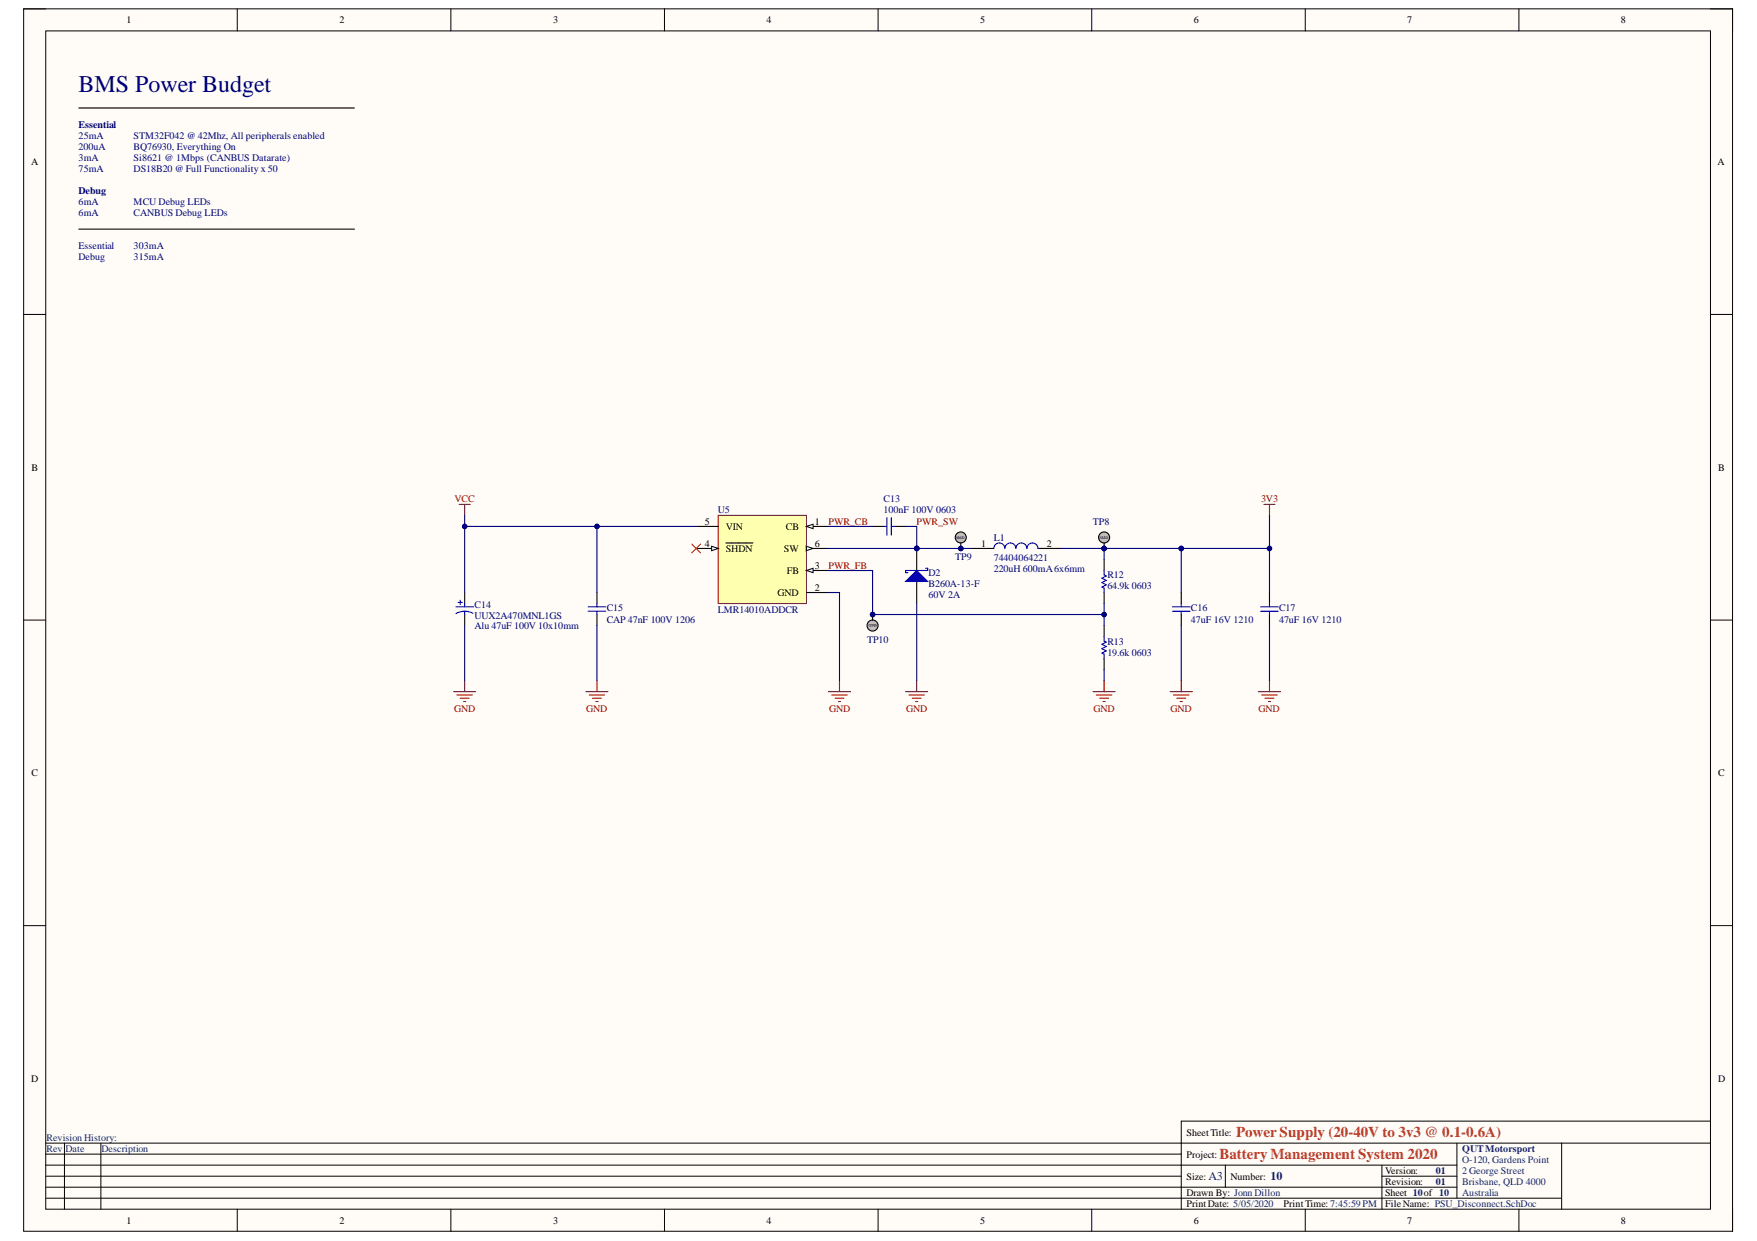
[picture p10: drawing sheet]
<svg xmlns="http://www.w3.org/2000/svg" width="297mm" height="210mm" viewBox="0 0 297 210" stroke-linecap="round" stroke-linejoin="round" font-family="sans-serif">
<path d="M4 1.5h288.9v206.8h-288.9z" fill-rule="evenodd" fill="#fffcf8"/>
<path d="M4 1.5h288.9v206.8h-288.9z" fill="none" stroke="#000" stroke-width=".17"/>
<path d="M7.7 5.2h281.5v199.3h-281.5z" fill-rule="evenodd" fill="#fffcf8"/>
<g fill="none" stroke="#000" stroke-width=".17">
<path d="M4 1.5h3.7M7.7 5.2h281.5v199.3h-281.5zM40.1 1.5v3.7M76.2 1.5v3.7M112.3 1.5v3.7M148.4 1.5v3.7M184.6 1.5v3.7M220.7 1.5v3.7M256.8 1.5v3.7M289.2 1.5h3.7v3.7M4 53.2h3.7M289.2 53.2h3.7"/>
<path d="M4 104.9h3.7M289.2 104.9h3.7M4 156.6h3.7M289.2 156.6h3.7M7.7 193.3h281.5M7.7 197.1h238.6M7.7 195.2h192M7.7 198.9h192M10.9 193.3v11.2M17.1 193.3v11.2M207.2 197.1v3.7M233.6 197.1v7.4"/>
<path d="M233.6 198.9h12.7M246.3 193.3v9.4M264 193.3v11.2M289.2 189.6h-89.5v14.9M7.7 202.7h256.3M7.7 200.8h238.6M40.1 204.5v3.8M76.2 204.5v3.8M112.3 204.5v3.8M148.4 204.5v3.8M184.6 204.5v3.8M220.7 204.5v3.8"/>
<path d="M256.8 204.5v3.8M292.9 204.5v3.8"/>
</g>
<path d="M121.4 87.2h14.9v14.9h-14.9z" fill-rule="evenodd" fill="#ffffb0"/>
<path d="M121.4 87.2h14.9v14.9h-14.9z" fill="none" stroke="#800000" stroke-width=".19"/>
<path d="M117.7 89h3.7M117.7 92.8h3.7" fill="none" stroke="#000" stroke-width=".19"/>
<path d="M120.3 92.4l1.1 .4-1.1 .3z" fill="#f8fcff"/>
<path d="M120.3 92.4l1.1 .4-1.1 .3z" fill="none" stroke="#000" stroke-width=".17"/>
<path d="M122.7 91.8h4.6M136.3 89h3.8" fill="none" stroke="#000" stroke-width=".19"/>
<path d="M136.3 89l1.2-.3v.7z" fill="#f8fcff"/>
<path d="M136.3 89l1.2-.3v.7z" fill="none" stroke="#000" stroke-width=".17"/>
<path d="M136.3 96.5h3.8" fill="none" stroke="#000" stroke-width=".19"/>
<path d="M136.3 96.5l1.2-.4v.8z" fill="#f8fcff"/>
<path d="M136.3 96.5l1.2-.4v.8z" fill="none" stroke="#000" stroke-width=".17"/>
<path d="M136.3 92.8h3.8" fill="none" stroke="#000" stroke-width=".19"/>
<path d="M136.3 92.4l1.2 .4-1.2 .3z" fill="#f8fcff"/>
<path d="M136.3 92.4l1.2 .4-1.2 .3z" fill="none" stroke="#000" stroke-width=".17"/>
<path d="M147.5 89h1.9M151.2 89h1.9M136.3 100.2h3.8" fill="none" stroke="#000" stroke-width=".19"/>
<path d="M77.6 85.3h1.9M78.6 85.3v1.9M76.7 117h3.7M77.2 117.5h2.7M77.8 118.1h1.5M78.4 118.7h.3M78.6 115.1v1.9M140.1 117h3.7M140.6 117.5h2.6M141.2 118.1h1.5M141.7 118.7h.4M141.9 115.1v1.9" fill="none" stroke="#800000" stroke-width=".19"/>
<path d="M149.4 89h.5M149.9 87.5v3M150.7 87.5v3M150.7 89h.5" fill="none" stroke="#00f" stroke-width=".19"/>
<circle cx="155" cy="92.8" r=".37" fill="#000080"/>
<circle cx="155" cy="92.8" r=".37" fill="none" stroke="#000080" stroke-width=".17"/>
<path d="M155 92.8v3.7M155 98.4v3.7" fill="none" stroke="#000" stroke-width=".19"/>
<circle cx="155" cy="92.8" r=".37" fill="#000080"/>
<circle cx="155" cy="92.8" r=".37" fill="none" stroke="#000080" stroke-width=".17"/>
<path d="M153.1 98.4l1.9-1.9 1.8 1.9z" fill="#00f"/>
<path d="M153.1 98.4l1.9-1.9 1.8 1.9zM156.5 96.1h.3v.4h-3.7v.4h.4M186.7 96.5v.7l.3 .2-.7 .4 .7 .4-.7 .3 .7 .4-.7 .4 .4 .2v.7M186.7 107.7v.7l.3 .2-.7 .4 .7 .3-.7 .4 .7 .4-.7 .4 .4 .2v.7M198.2 102.6h3M198.2 103.4h3M199.7 102.1v.5M199.7 103.4v.5M213.1 102.6h3M213.1 103.4h3M214.6 102.1v.5M214.6 103.4v.5" fill="none" stroke="#00f" stroke-width=".19"/>
<g fill="none" stroke="#800000" stroke-width=".19">
<path d="M213.7 85.3h1.9M214.6 85.3v1.9M153.1 117h3.7M153.7 117.5h2.6M154.2 118.1h1.5M154.8 118.7h.4M155 115.1v1.9M184.8 117h3.7M185.4 117.5h2.6M185.9 118.1h1.5M186.5 118.7h.3M186.7 115.1v1.9"/>
<path d="M197.8 117h3.8M198.4 117.5h2.6M199 118.1h1.5M199.5 118.7h.4M199.7 115.1v1.9M212.8 117h3.7M213.3 117.5h2.6M213.9 118.1h1.5M214.4 118.7h.4M214.6 115.1v1.9"/>
</g>
<path d="M186.7 94.6v1.9M186.7 100.2v1.9M186.7 105.8v1.9M186.7 111.4v1.9M199.7 100.2v1.9M199.7 103.9v1.9M214.6 100.2v1.9M214.6 103.9v1.9" fill="none" stroke="#000" stroke-width=".19"/>
<circle cx="186.7" cy="92.8" r=".37" fill="#000080"/>
<circle cx="186.7" cy="92.8" r=".37" fill="none" stroke="#000080" stroke-width=".17"/>
<circle cx="186.7" cy="90.9" r=".93" fill="#c0c0c0"/>
<g fill="none" stroke="#000" stroke-width=".19">
<path d="M186.7 91.8v1"/>
<circle cx="186.7" cy="90.9" r=".93"/>
</g>
<circle cx="186.7" cy="92.8" r=".37" fill="#000080"/>
<circle cx="186.7" cy="92.8" r=".37" fill="none" stroke="#000080" stroke-width=".17"/>
<circle cx="162.4" cy="92.8" r=".37" fill="#000080"/>
<circle cx="162.4" cy="92.8" r=".37" fill="none" stroke="#000080" stroke-width=".17"/>
<circle cx="162.4" cy="90.9" r=".93" fill="#c0c0c0"/>
<g fill="none" stroke="#000" stroke-width=".19">
<path d="M162.4 91.8v1"/>
<circle cx="162.4" cy="90.9" r=".93"/>
</g>
<circle cx="162.4" cy="92.8" r=".37" fill="#000080"/>
<circle cx="162.4" cy="92.8" r=".37" fill="none" stroke="#000080" stroke-width=".17"/>
<path d="M13.3 18.3h46.6M13.3 38.8h46.6M164.3 92.8h3.7M175.5 92.8h3.7" fill="none" stroke="#000" stroke-width=".19"/>
<path d="M168 92.8a.93 .93 0 0 1 1-1 .93 .93 0 0 1 .9 1 .93 .93 0 0 1 .9-1 .93 .93 0 0 1 .9 1 .93 .93 0 0 1 1-1 .93 .93 0 0 1 .9 1 .93 .93 0 0 1 .9-1 .93 .93 0 0 1 1 1" fill="none" stroke="#00f" stroke-width=".19"/>
<circle cx="147.5" cy="103.9" r=".37" fill="#000080"/>
<circle cx="147.5" cy="103.9" r=".37" fill="none" stroke="#000080" stroke-width=".17"/>
<circle cx="147.5" cy="105.8" r=".93" fill="#c0c0c0"/>
<g fill="none" stroke="#000" stroke-width=".19">
<path d="M147.5 103.9v1"/>
<circle cx="147.5" cy="105.8" r=".93"/>
</g>
<circle cx="147.5" cy="103.9" r=".37" fill="#000080"/>
<circle cx="147.5" cy="103.9" r=".37" fill="none" stroke="#000080" stroke-width=".17"/>
<path d="M78.6 100.2v1.9M78.6 103.9v1.9M100.9 100.2v1.9M100.9 103.9v1.9" fill="none" stroke="#000" stroke-width=".19"/>
<path d="M77.1 102.6h2.9M77.4 101.9h.8M77.8 101.5v.8M78.6 103.4l.7 .1 .7 .2M78.6 103.4l-.8 .1-.7 .3M78.6 102.1v.5M78.6 103.4v.5M99.4 102.6h3M99.4 103.4h3M100.9 102.1v.5M100.9 103.4v.5" fill="none" stroke="#00f" stroke-width=".19"/>
<path d="M99.1 117h3.7M99.6 117.5h2.6M100.2 118.1h1.5M100.7 118.7h.4M100.9 115.1v1.9" fill="none" stroke="#800000" stroke-width=".19"/>
<path d="M117 92l1.4 1.5M118.4 92l-1.4 1.5" fill="none" stroke="#f00" stroke-width=".17"/>
<path d="M214.6 87.2v5.6" fill="none" stroke="#000080" stroke-width=".19"/>
<circle cx="214.6" cy="92.8" r=".37" fill="#000080"/>
<circle cx="214.6" cy="92.8" r=".37" fill="none" stroke="#000080" stroke-width=".17"/>
<path d="M117.7 89h-39.1v11.2" fill="none" stroke="#000080" stroke-width=".19"/>
<circle cx="78.6" cy="89" r=".37" fill="#000080"/>
<circle cx="78.6" cy="89" r=".37" fill="none" stroke="#000080" stroke-width=".17"/>
<circle cx="100.9" cy="89" r=".37" fill="#000080"/>
<circle cx="100.9" cy="89" r=".37" fill="none" stroke="#000080" stroke-width=".17"/>
<path d="M140.1 96.5h7.4v7.4h39.2M140.1 100.2h1.8v14.9" fill="none" stroke="#000080" stroke-width=".19"/>
<circle cx="147.5" cy="103.9" r=".37" fill="#000080"/>
<circle cx="147.5" cy="103.9" r=".37" fill="none" stroke="#000080" stroke-width=".17"/>
<circle cx="186.7" cy="103.9" r=".37" fill="#000080"/>
<circle cx="186.7" cy="103.9" r=".37" fill="none" stroke="#000080" stroke-width=".17"/>
<path d="M140.1 92.8h14.9" fill="none" stroke="#000080" stroke-width=".19"/>
<circle cx="155" cy="92.8" r=".37" fill="#000080"/>
<circle cx="155" cy="92.8" r=".37" fill="none" stroke="#000080" stroke-width=".17"/>
<path d="M140.1 89h7.4M153.1 89h1.9v3.8" fill="none" stroke="#000080" stroke-width=".19"/>
<circle cx="155" cy="92.8" r=".37" fill="#000080"/>
<circle cx="155" cy="92.8" r=".37" fill="none" stroke="#000080" stroke-width=".17"/>
<path d="M155 92.8h9.3" fill="none" stroke="#000080" stroke-width=".19"/>
<circle cx="155" cy="92.8" r=".37" fill="#000080"/>
<circle cx="155" cy="92.8" r=".37" fill="none" stroke="#000080" stroke-width=".17"/>
<circle cx="162.4" cy="92.8" r=".37" fill="#000080"/>
<circle cx="162.4" cy="92.8" r=".37" fill="none" stroke="#000080" stroke-width=".17"/>
<path d="M179.2 92.8h20.5" fill="none" stroke="#000080" stroke-width=".19"/>
<circle cx="199.7" cy="92.8" r=".37" fill="#000080"/>
<circle cx="199.7" cy="92.8" r=".37" fill="none" stroke="#000080" stroke-width=".17"/>
<circle cx="186.7" cy="92.8" r=".37" fill="#000080"/>
<circle cx="186.7" cy="92.8" r=".37" fill="none" stroke="#000080" stroke-width=".17"/>
<path d="M199.7 92.8h14.9v7.4" fill="none" stroke="#000080" stroke-width=".19"/>
<circle cx="199.7" cy="92.8" r=".37" fill="#000080"/>
<circle cx="199.7" cy="92.8" r=".37" fill="none" stroke="#000080" stroke-width=".17"/>
<circle cx="214.6" cy="92.8" r=".37" fill="#000080"/>
<circle cx="214.6" cy="92.8" r=".37" fill="none" stroke="#000080" stroke-width=".17"/>
<path d="M78.6 87.2v1.8M78.6 105.8v9.3" fill="none" stroke="#000080" stroke-width=".19"/>
<circle cx="78.6" cy="89" r=".37" fill="#000080"/>
<circle cx="78.6" cy="89" r=".37" fill="none" stroke="#000080" stroke-width=".17"/>
<path d="M100.9 89v11.2M100.9 105.8v9.3" fill="none" stroke="#000080" stroke-width=".19"/>
<circle cx="100.9" cy="89" r=".37" fill="#000080"/>
<circle cx="100.9" cy="89" r=".37" fill="none" stroke="#000080" stroke-width=".17"/>
<path d="M155 102.1v13M186.7 102.1v3.7M186.7 113.3v1.8" fill="none" stroke="#000080" stroke-width=".19"/>
<circle cx="186.7" cy="103.9" r=".37" fill="#000080"/>
<circle cx="186.7" cy="103.9" r=".37" fill="none" stroke="#000080" stroke-width=".17"/>
<path d="M186.7 92.8v1.8" fill="none" stroke="#000080" stroke-width=".19"/>
<circle cx="186.7" cy="92.8" r=".37" fill="#000080"/>
<circle cx="186.7" cy="92.8" r=".37" fill="none" stroke="#000080" stroke-width=".17"/>
<path d="M199.7 92.8v7.4M199.7 105.8v9.3" fill="none" stroke="#000080" stroke-width=".19"/>
<circle cx="199.7" cy="92.8" r=".37" fill="#000080"/>
<circle cx="199.7" cy="92.8" r=".37" fill="none" stroke="#000080" stroke-width=".17"/>
<path d="M214.6 105.8v9.3" fill="none" stroke="#000080" stroke-width=".19"/>
<text font-size="4.1" fill="#000080" x="13.3" y="15.6">BMS Power Budget</text>
<g font-size="2.5" fill="#cc4125">
<text x="206.2" y="196">Battery Management System 2020</text>
<text x="209" y="192.3">Power Supply (20-40V to 3v3 @ 0.1-0.6A)</text>
</g>
<g font-size="2" fill="#073763">
<text x="204.3" y="199.6">A3</text>
<text x="214.8" y="199.6">10</text>
</g>
<g font-size="1.7">
<text x="21.4" y="3.9">1</text>
<text x="57.4" y="3.9">2</text>
<text x="93.5" y="3.9">3</text>
<text x="129.6" y="3.9">4</text>
<text x="165.7" y="3.9">5</text>
<text x="201.9" y="3.9">6</text>
<text x="237.9" y="3.9">7</text>
<text x="274" y="3.9">8</text>
<text x="5.2" y="27.9">A</text>
<text x="290.4" y="27.9">A</text>
<text x="5.3" y="79.6">B</text>
<text x="290.5" y="79.6">B</text>
<text x="119.2" y="88.7">5</text>
<text x="122.7" y="89.6">VIN</text>
<text x="132.9" y="89.6">CB</text>
<text x="137.8" y="88.7">1</text>
<text x="119.2" y="92.4">4</text>
<text x="122.7" y="93.4">SHDN</text>
<text x="132.5" y="93.4">SW</text>
<text x="137.8" y="92.4">6</text>
<text x="165.9" y="92.4">1</text>
<text x="177" y="92.4">2</text>
<text x="131.4" y="100.8">GND</text>
<text x="133" y="97.1">FB</text>
<text x="137.8" y="96.2">3</text>
<text x="137.8" y="99.9">2</text>
<text x="5.3" y="131.3">C</text>
<text x="290.5" y="131.3">C</text>
<text x="5.2" y="182.9">D</text>
<text x="290.5" y="182.9">D</text>
<text x="200.6" y="195.8">Project:</text>
<text x="200.6" y="192.1">SheetTitle:</text>
<text x="200.6" y="199.5">Size:</text>
<text x="200.6" y="202.3">Drawn By: Jonn Dillon</text>
<text x="208" y="199.5">Number:</text>
<text x="234.2" y="200.4">Revision:</text>
<text x="234.2" y="202.3">Sheet 10of 10</text>
<text x="234.2" y="198.6">Version:</text>
<text x="21.4" y="207">1</text>
<text x="57.4" y="207">2</text>
<text x="93.5" y="207">3</text>
<text x="129.6" y="207">4</text>
<text x="165.7" y="207">5</text>
<text x="200.6" y="204.2">PrintDate: 5/05/2020</text>
<text x="201.9" y="207">6</text>
<text x="217" y="204.2">PrintTime: 7:45:59 PM</text>
<text x="234.2" y="204.2">FileName: PSU_Disconnect.SchDoc</text>
<text x="237.9" y="207">7</text>
<text x="274" y="207">8</text>
</g>
<g font-size="1.7" fill="#000080">
<text x="13.3" y="23.5">25mA</text>
<text x="13.3" y="21.6">Essential</text>
<text x="22.6" y="23.5">STM32F042 @ 42Mhz, All peripherals enabled</text>
<text x="13.3" y="25.4">200uA</text>
<text x="13.3" y="27.2">3mA</text>
<text x="13.3" y="29.1">75mA</text>
<text x="22.6" y="25.4">BQ76930, Everything On</text>
<text x="22.6" y="27.2">Si8621 @ 1Mbps (CANBUS Datarate)</text>
<text x="22.6" y="29.1">DS18B20 @ Full Functionality x 50</text>
<text x="13.3" y="34.7">6mA</text>
<text x="13.3" y="32.8">Debug</text>
<text x="22.6" y="34.7">MCU Debug LEDs</text>
<text x="13.3" y="36.5">6mA</text>
<text x="22.6" y="36.5">CANBUS Debug LEDs</text>
<text x="13.3" y="42.1">Essential</text>
<text x="13.3" y="44">Debug</text>
<text x="22.6" y="42.1">303mA</text>
<text x="22.6" y="44">315mA</text>
<text x="121.4" y="86.8">U5</text>
<text x="149.4" y="84.9">C13</text>
<text x="149.4" y="86.8">100nF 100V 0603</text>
<text x="184.8" y="88.7">TP8</text>
<text x="161.5" y="94.6">TP9</text>
<text x="168" y="91.5">L1</text>
<text x="168" y="94.8">74404064221</text>
<text x="157" y="97.4">D2</text>
<text x="157" y="99.3">B260A-13-F</text>
<text x="157" y="101.1">60V 2A</text>
<text x="168" y="96.7">220uH 600mA6x6mm</text>
<text x="187.2" y="97.8">R12</text>
<text x="187.2" y="99.6">64.9k 0603</text>
<text x="80.2" y="102.8">C14</text>
<text x="80.2" y="104.7">UUX2A470MNL1GS</text>
<text x="80.2" y="106.4">Alu 47uF 100V 10x10mm</text>
<text x="102.6" y="103.3">C15</text>
<text x="102.6" y="105.3">CAP 47nF 100V 1206</text>
<text x="121.4" y="103.6">LMR14010ADDCR</text>
<text x="201.3" y="103.3">C16</text>
<text x="201.3" y="105.3">47uF 16V 1210</text>
<text x="216.2" y="103.3">C17</text>
<text x="216.2" y="105.3">47uF 16V 1210</text>
<text x="146.6" y="108.8">TP10</text>
<text x="187.2" y="109">R13</text>
<text x="187.2" y="110.9">19.6k 0603</text>
</g>
<g font-size="1.7" fill="#800000">
<text x="76.8" y="84.9">VCC</text>
<text x="140.1" y="88.7">PWR_CB</text>
<text x="155" y="88.7">PWR_SW</text>
<text x="213.2" y="84.9">3V3</text>
<text x="140.1" y="96.2">PWR_FB</text>
<text x="76.8" y="120.3">GND</text>
<text x="99.1" y="120.3">GND</text>
<text x="140.2" y="120.3">GND</text>
<text x="153.2" y="120.3">GND</text>
<text x="184.8" y="120.3">GND</text>
<text x="197.9" y="120.3">GND</text>
<text x="212.8" y="120.3">GND</text>
</g>
<g font-size="1.7" fill="#073763">
<text x="7.9" y="194.9">Rev</text>
<text x="7.9" y="193">Revision History:</text>
<text x="11.1" y="194.9">Date</text>
<text x="17.2" y="194.9">Description</text>
<text x="247.2" y="194.9">QUTMotorsport</text>
<text x="247.2" y="196.7">O-120, Gardens Point</text>
<text x="242.7" y="200.4">01</text>
<text x="242.7" y="198.6">01</text>
<text x="247.2" y="198.6">2 George Street</text>
<text x="247.2" y="200.4">Brisbane, QLD 4000</text>
<text x="247.2" y="202.3">Australia</text>
</g>
<g font-size=".7">
<text x="161.6" y="91.2">SMD</text>
<text x="185.9" y="91.2">SMD</text>
<text x="148.3" y="105.5" transform="rotate(-180 148.3 105.5)">SMD</text>
</g>
</svg>
